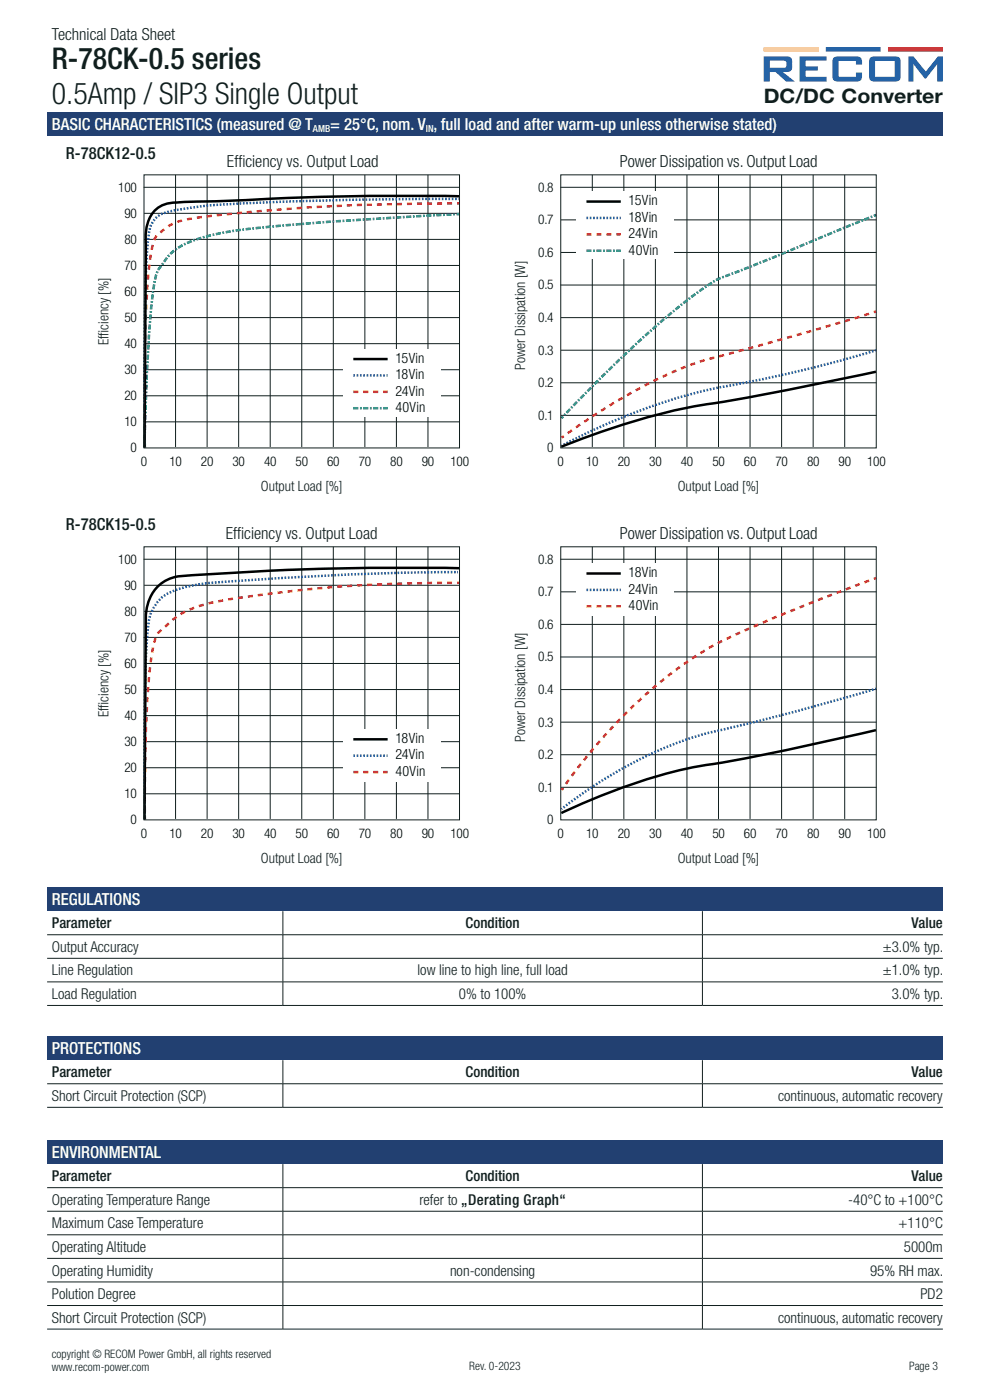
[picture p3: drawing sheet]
<svg xmlns="http://www.w3.org/2000/svg" width="210mm" height="297mm" viewBox="0 0 210 297" stroke-linecap="round" stroke-linejoin="round" font-family="sans-serif">
<path d="M162 10h11.6v.9l-11.6 .1z" fill="#fdbb27"/>
<path d="M175.2 10h11.6v.9l-11.6 .1z" fill="#1c65b0"/>
<path d="M188.4 10h11.6v.9l-11.6 .1z" fill="#d5282c"/>
<g fill="#1c65b0">
<path d="M169.6 12h5.7v.9h-4.4v1.2h2.5l.1 .8-2.6 .1v1.2l4.4 .1 .1 1h-5.8z"/>
<path d="M176.9 12.2l.9-.2h3.9a1.2 1.2 0 0 1 1.1 1.7h-1.2l-.1-.8h-3.6v3.4h3.6l.1-.9h1.2l.1 .8-.3 .8-.6 .3h-4.3a.99 .99 0 0 1-1.1-1.1v-3.3z"/>
<path d="M192.7 12h1.1l2.6 3.2 2.5-3.2h1.1v5.3h-1.2v-3.8l-2.5 3.2-.2-.1-2.4-3.1 .1 3.8h-1.1z"/>
<path d="M163.3 12.9h3a.4 .4 0 0 1 .5 .4v.6a.4 .4 0 0 1-.5 .5h-3zM162 12v5.3h1.3v-2h1.1l2.4 2h1.8l-2.5-2h.7a1.15 1.15 0 0 0 1.2-1.6 1.24 1.24 0 0 0-1-1.7z"/>
<path d="M185.6 12.9h4.2v3.4h-4.2zM184.6 12.2l-.2 .7v3.3a.97 .97 0 0 0 1.1 1.1h4.4l.7-.2 .4-.6 .1-3.4a1 1 0 0 0-1.2-1.1h-4.4z"/>
</g>
<path d="M10 188.3h190v5h-190z" fill="#224071"/>
<path d="M10 198.3h190M60 193.3v5M60 198.3v5M149 193.3v5M149 198.3v5M10 213.3h190M10 203.3h190M10 208.3h190M60 203.3v5M60 208.3v5M149 203.3v5M149 208.3v5" fill="none" stroke="#101f1e" stroke-width=".21"/>
<path d="M10 219.9h190v5h-190z" fill="#224071"/>
<path d="M10 234.9h190M10 229.9h190M60 224.9v5M60 230v4.9M149 224.9v5M149 230v4.9" fill="none" stroke="#101f1e" stroke-width=".21"/>
<path d="M10 242h190v5h-190z" fill="#224071"/>
<g fill="none" stroke="#101f1e" stroke-width=".21">
<path d="M30.5 39.7h66.9M30.5 37.1h67v57.9h-67zM37.2 37.1v57.7M43.9 37.1v57.7M50.6 37.1v57.7M57.3 37.1v57.7M64 37.1v57.7M70.7 37.1v57.7M77.4 37.1v57.7M84.1 37.1v57.7M90.8 37.1v57.7M30.5 56.3h66.9"/>
<path d="M30.6 50.8h66.9M30.6 45.3h66.9M30.6 61.8h66.9M30.6 67.4h66.9M30.6 72.9h66.9M30.6 78.4h66.9M30.5 84h66.9M30.5 89.5h66.9M10 257h190M10 252h190M60 247v4.9M60 252v4.9"/>
<path d="M60 257v4.9M149 247v4.9M149 252v4.9M149 257v4.9M10 262h190M10 267h190M10 272h190M10 277h190M60 262v4.9M60 267v4.9M60 272v4.9M60 277v4.9"/>
<path d="M149 262v4.9M149 267v4.9M149 272v4.9M149 277v4.9M10 282h190"/>
</g>
<path d="M97.5 43.2h-.6M30.7 94.4v.5" fill="none" stroke="#ea2f31" stroke-width=".53"/>
<path d="M30.7 93.4a383.1 383.1 0 0 1 .9-36.9 22.3 22.3 0 0 1 1.2-5.9 10.8 10.8 0 0 1 7.4-4.2 411.7 411.7 0 0 1 56.2-3.2" fill="none" stroke="#ea2f31" stroke-width=".53" stroke-dasharray="1.1 1.1" stroke-linecap="butt"/>
<path d="M97.4 45.4h-.6M30.7 94.4v.6" fill="none" stroke="#029854" stroke-width=".53"/>
<path d="M30.7 94.1v-.6" fill="none" stroke="#029854" stroke-width=".53" stroke-dasharray=".4 .4" stroke-linecap="butt"/>
<path d="M30.7 93.4l.4-13.5a151.8 151.8 0 0 1 1.9-21.2 7 7 0 0 1 1.8-3.1 11.5 11.5 0 0 1 6.7-4.8 81.8 81.8 0 0 1 18.4-2.9l15.9-1.3 20.9-1.2" fill="none" stroke="#029854" stroke-width=".53" stroke-dasharray="1.1 .4 .4 .4" stroke-linecap="butt"/>
<path d="M97.2 42.2h.2M30.7 94.8v.1" fill="none" stroke="#1c57a4" stroke-width=".53"/>
<path d="M30.7 94.4a691.8 691.8 0 0 1 .5-41.7 12.4 12.4 0 0 1 1.2-5.6 4.5 4.5 0 0 1 3.4-2.2 88.3 88.3 0 0 1 17.2-1.8 952.1 952.1 0 0 1 44.1-.9" fill="none" stroke="#1c57a4" stroke-width=".53" stroke-dasharray=".4 .4" stroke-linecap="butt"/>
<path d="M97.4 41.6a671.9 671.9 0 0 0-51.3 1.1l-7.7 .2a7.4 7.4 0 0 0-5.8 2.1 9.7 9.7 0 0 0-1.7 6.7l-.2 43.2" fill="none" stroke="#000001" stroke-width=".53"/>
<path d="M72.8 74h20.7v14.4h-20.7z" fill="#fff"/>
<path d="M74.9 76.2h7.3M97.4 120.5a613.6 613.6 0 0 0-59.6 1.8 8.4 8.4 0 0 0-6.9 8.2l-.2 43.3" fill="none" stroke="#000001" stroke-width=".53"/>
<path d="M74.9 79.6h7.3" fill="none" stroke="#1c57a4" stroke-width=".53" stroke-dasharray=".4" stroke-linecap="butt"/>
<path d="M74.9 83.1h7.3" fill="none" stroke="#ea2f31" stroke-width=".53" stroke-dasharray="1.1" stroke-linecap="butt"/>
<path d="M74.9 86.6h7.3" fill="none" stroke="#029854" stroke-width=".53" stroke-dasharray="1.1 .4 .4 .4" stroke-linecap="butt"/>
<g fill="none" stroke="#101f1e" stroke-width=".21">
<path d="M30.5 118.6h66.9M30.5 116h67v57.9h-67zM37.2 116v57.7M43.9 116v57.7M50.6 116v57.7M57.3 116v57.7M64 116v57.7M70.7 116v57.7M77.4 116v57.7M84.1 116v57.7M90.8 116v57.7M30.5 135.2h66.9"/>
<path d="M30.6 129.7h66.9M30.6 124.2h66.9M30.6 140.8h66.9M30.6 146.3h66.9M30.6 151.8h66.9M30.6 157.3h66.9M30.5 162.9h66.9M30.5 168.4h66.9"/>
</g>
<path d="M97.5 123.6h-.6M30.7 173.3v.5" fill="none" stroke="#ea2f31" stroke-width=".53"/>
<path d="M30.7 172.3l.1-9.1a204.4 204.4 0 0 1 1.4-24.2 10.7 10.7 0 0 1 1.5-4.8 22.4 22.4 0 0 1 7.3-5.2 75.2 75.2 0 0 1 15.2-2.9 288.2 288.2 0 0 1 40.2-2.5" fill="none" stroke="#ea2f31" stroke-width=".53" stroke-dasharray="1.1 1.1" stroke-linecap="butt"/>
<path d="M97 121.4h.1M30.7 173.7v.1" fill="none" stroke="#1c57a4" stroke-width=".53"/>
<path d="M30.7 173.3a593.6 593.6 0 0 1 .5-38.3 13 13 0 0 1 1.2-5.7 8 8 0 0 1 5.8-4.4 74 74 0 0 1 14.7-1.8 669.2 669.2 0 0 1 43.9-1.7" fill="none" stroke="#1c57a4" stroke-width=".53" stroke-dasharray=".4 .4" stroke-linecap="butt"/>
<path d="M72.8 154.7h20.7v11.1h-20.7z" fill="#fff"/>
<path d="M185.8 78.9l-.8 .1a706.3 706.3 0 0 1-38.5 7.4 163.5 163.5 0 0 0-27.4 8.4M74.9 156.8h7.3" fill="none" stroke="#000001" stroke-width=".53"/>
<path d="M74.9 160.3h7.3" fill="none" stroke="#1c57a4" stroke-width=".53" stroke-dasharray=".4" stroke-linecap="butt"/>
<path d="M74.9 163.8h7.3" fill="none" stroke="#ea2f31" stroke-width=".53" stroke-dasharray="1.1" stroke-linecap="butt"/>
<g fill="none" stroke="#101f1e" stroke-width=".21">
<path d="M118.9 39.7h66.9M118.9 37.1h67v57.9h-67zM125.6 37.1v57.7M132.3 37.1v57.7M139 37.1v57.7M145.7 37.1v57.7M152.4 37.1v57.7M159.1 37.1v57.7M165.8 37.1v57.7M172.5 37.1v57.7M179.2 37.1v57.7M119 53.6h66.9"/>
<path d="M119 46.6h66.9M118.9 60.5h66.9M119 67.4h66.9M119 74.3h66.9M119 81.2h66.9M119 88.1h66.9"/>
</g>
<path d="M185.9 45.6l-.5 .2M119.5 88.3l-.4 .4" fill="none" stroke="#029854" stroke-width=".53"/>
<path d="M119.7 88.1l.4-.4" fill="none" stroke="#029854" stroke-width=".53" stroke-dasharray=".4 .4" stroke-linecap="butt"/>
<path d="M120.2 87.6a252.8 252.8 0 0 1 26.8-24.9l5.3-3.5a846.6 846.6 0 0 0 30.6-12.4l2.3-.9" fill="none" stroke="#029854" stroke-width=".53" stroke-dasharray="1.1 .4 .4 .4" stroke-linecap="butt"/>
<path d="M185.9 66.1l-.5 .1M119.6 92.5l-.4 .3" fill="none" stroke="#ea2f31" stroke-width=".53"/>
<path d="M120.4 91.9a123.2 123.2 0 0 1 25.8-14.4l4.9-1.5a836.6 836.6 0 0 0 33.7-9.6" fill="none" stroke="#ea2f31" stroke-width=".53" stroke-dasharray="1.1 1.1" stroke-linecap="butt"/>
<path d="M185.8 74.3l-.2 .1M119.3 94.5l-.2 .1" fill="none" stroke="#1c57a4" stroke-width=".53"/>
<path d="M119.6 94.4a129.2 129.2 0 0 1 41-13.7l11.8-2.7 13.1-3.6" fill="none" stroke="#1c57a4" stroke-width=".53" stroke-dasharray=".4 .4" stroke-linecap="butt"/>
<path d="M122.3 40.6h20.7v14.3h-20.7z" fill="#fff"/>
<path d="M124.4 42.8h7.3M185.8 154.9h-.2a602.3 602.3 0 0 1-39.4 8 135.3 135.3 0 0 0-27.1 9.6" fill="none" stroke="#000001" stroke-width=".53"/>
<path d="M124.4 46.2h7.3" fill="none" stroke="#1c57a4" stroke-width=".53" stroke-dasharray=".4" stroke-linecap="butt"/>
<path d="M124.4 49.7h7.3" fill="none" stroke="#ea2f31" stroke-width=".53" stroke-dasharray="1.1" stroke-linecap="butt"/>
<path d="M124.4 53.2h7.3" fill="none" stroke="#029854" stroke-width=".53" stroke-dasharray="1.1 .4 .4 .4" stroke-linecap="butt"/>
<g fill="none" stroke="#101f1e" stroke-width=".21">
<path d="M118.9 118.6h66.9M118.9 116h67v57.9h-67zM125.6 116v57.7M132.3 116v57.7M139 116v57.7M145.7 116v57.7M152.4 116v57.7M159.1 116v57.7M165.8 116v57.7M172.5 116v57.7M179.2 116v57.7M118.9 139.4h66.9"/>
<path d="M119 132.5h66.9M119 125.6h66.9M119 146.3h66.9M119 153.2h66.9M119 160.1h66.9M119 167h66.9"/>
</g>
<path d="M185.9 122.6l-.5 .2M119.4 167.2l-.2 .4" fill="none" stroke="#ea2f31" stroke-width=".53"/>
<path d="M120 166.3a109.4 109.4 0 0 1 26.9-26.7 103.2 103.2 0 0 1 18-8.8l10.4-4.2 9.6-3.6" fill="none" stroke="#ea2f31" stroke-width=".53" stroke-dasharray="1.1 1.1" stroke-linecap="butt"/>
<path d="M185.8 146.1l-.2 .1M119.2 171.5l-.1 .2" fill="none" stroke="#1c57a4" stroke-width=".53"/>
<path d="M119.5 171.3a91.3 91.3 0 0 1 30.9-15.9 514.3 514.3 0 0 0 35.1-9.2" fill="none" stroke="#1c57a4" stroke-width=".53" stroke-dasharray=".4 .4" stroke-linecap="butt"/>
<path d="M122.3 119.5h20.7v11.1h-20.7z" fill="#fff"/>
<path d="M124.4 121.7h7.3" fill="none" stroke="#000001" stroke-width=".53"/>
<path d="M124.4 125.1h7.3" fill="none" stroke="#1c57a4" stroke-width=".53" stroke-dasharray=".4" stroke-linecap="butt"/>
<path d="M124.4 128.6h7.3" fill="none" stroke="#ea2f31" stroke-width=".53" stroke-dasharray="1.1" stroke-linecap="butt"/>
<path d="M10 23.8h190v5h-190z" fill="#224071"/>
<g font-size="6.3" fill="#101f1e">
<text x="11" y="14.5">R-78CK-0.5 series</text>
<text x="11" y="22">0.5Amp / SIP3 Single Output</text>
</g>
<text font-size="4.2" fill="#101f1e" x="162" y="21.9">DC/DC Converter</text>
<g font-size="3.5" fill="#101f1e">
<text x="11" y="8.5">Technical Data Sheet</text>
<text x="14" y="33.8">R-78CK12-0.5</text>
<text x="48.1" y="35.5">Efficiency vs. Output Load</text>
<text x="131.5" y="35.5">Power Dissipation vs. Output Load</text>
<text x="14" y="112.5">R-78CK15-0.5</text>
<text x="47.9" y="114.4">Efficiency vs. Output Load</text>
<text x="131.5" y="114.4">Power Dissipation vs. Output Load</text>
</g>
<g font-size="3.5" fill="#fff">
<text x="11" y="27.6">BASIC CHARACTERISTICS (measured @ T</text>
<text x="70" y="27.6">= 25°C, nom. V , full load and after warm-up unless otherwise stated)</text>
<text x="11" y="192.1">REGULATIONS</text>
<text x="11" y="223.7">PROTECTIONS</text>
<text x="11" y="245.7">ENVIRONMENTAL</text>
</g>
<g font-size="3.2" fill="#101f1e">
<text x="11" y="196.9">Parameter</text>
<text x="98.8" y="196.9">Condition</text>
<text x="193.4" y="196.9">Value</text>
<text x="11" y="201.9">Output Accuracy</text>
<text x="187.2" y="201.9">±3.0% typ.</text>
<text x="11" y="206.9">Line Regulation</text>
<text x="88.6" y="206.9">low line to high line, full load</text>
<text x="187.2" y="206.9">±1.0% typ.</text>
<text x="11" y="211.9">Load Regulation</text>
<text x="97.3" y="211.9">0% to 100%</text>
<text x="189.1" y="211.9">3.0% typ.</text>
<text x="11" y="228.5">Parameter</text>
<text x="11" y="233.5">Short Circuit Protection (SCP)</text>
<text x="98.8" y="228.5">Condition</text>
<text x="165" y="233.5">continuous, automatic recovery</text>
<text x="193.4" y="228.5">Value</text>
<text x="11" y="250.6">Parameter</text>
<text x="98.8" y="250.6">Condition</text>
<text x="193.4" y="250.6">Value</text>
<text x="11" y="255.6">Operating Temperature Range</text>
<text x="89" y="255.6">refer to „Derating Graph“</text>
<text x="179.9" y="255.6">-40°C to +100°C</text>
<text x="11" y="260.6">Maximum Case Temperature</text>
<text x="190.6" y="260.6">+110°C</text>
<text x="11" y="265.6">Operating Altitude</text>
<text x="191.7" y="265.6">5000m</text>
<text x="11" y="270.6">Operating Humidity</text>
<text x="11" y="275.6">Polution Degree</text>
<text x="95.5" y="270.6">non-condensing</text>
<text x="184.6" y="270.6">95% RH max.</text>
<text x="195.2" y="275.6">PD2</text>
<text x="11" y="280.6">Short Circuit Protection (SCP)</text>
<text x="165" y="280.6">continuous, automatic recovery</text>
</g>
<g font-size="3" fill="#000001">
<text x="133.3" y="43.5">15Vin</text>
<text x="133.3" y="47">18Vin</text>
<text x="133.3" y="50.5">24Vin</text>
<text x="133.3" y="54">40Vin</text>
<text x="83.9" y="76.9">15Vin</text>
<text x="83.9" y="80.4">18Vin</text>
<text x="83.9" y="83.9">24Vin</text>
<text x="83.9" y="87.4">40Vin</text>
<text x="133.3" y="122.4">18Vin</text>
<text x="133.3" y="125.9">24Vin</text>
<text x="133.3" y="129.4">40Vin</text>
<text x="83.9" y="157.6">18Vin</text>
<text x="83.9" y="161.1">24Vin</text>
<text x="83.9" y="164.6">40Vin</text>
</g>
<g font-size="3" fill="#101f1e">
<text x="23" y="73.2" transform="rotate(-90 23 73.2)">Efficiency [%]</text>
<text x="111.4" y="78.5" transform="rotate(-90 111.4 78.5)">Power Dissipation [W]</text>
<text x="55.4" y="104.2">Output Load [%]</text>
<text x="143.8" y="104.2">Output Load [%]</text>
<text x="23" y="152.1" transform="rotate(-90 23 152.1)">Efficiency [%]</text>
<text x="111.4" y="157.4" transform="rotate(-90 111.4 157.4)">Power Dissipation [W]</text>
<text x="55.4" y="183.1">Output Load [%]</text>
<text x="143.8" y="183.1">Output Load [%]</text>
</g>
<g font-size="2.8" fill="#000001">
<text x="25.1" y="40.7">100</text>
<text x="114.2" y="40.7">0.8</text>
<text x="26.4" y="46.2">90</text>
<text x="114.2" y="47.6">0.7</text>
<text x="26.4" y="51.7">80</text>
<text x="26.4" y="57.2">70</text>
<text x="114.2" y="54.5">0.6</text>
<text x="26.4" y="62.8">60</text>
<text x="114.2" y="61.4">0.5</text>
<text x="26.4" y="68.3">50</text>
<text x="114.2" y="68.3">0.4</text>
<text x="26.4" y="73.8">40</text>
<text x="114.2" y="75.2">0.3</text>
<text x="26.4" y="79.4">30</text>
<text x="114.2" y="82.1">0.2</text>
<text x="26.4" y="84.9">20</text>
<text x="114.2" y="89">0.1</text>
<text x="26.4" y="90.4">10</text>
<text x="27.7" y="95.9">0</text>
<text x="116.1" y="96">0</text>
<text x="29.9" y="98.9">0</text>
<text x="35.9" y="98.9">10</text>
<text x="42.6" y="98.9">20</text>
<text x="49.3" y="98.9">30</text>
<text x="56" y="98.9">40</text>
<text x="62.7" y="98.9">50</text>
<text x="69.4" y="98.9">60</text>
<text x="76.1" y="98.9">70</text>
<text x="82.8" y="98.9">80</text>
<text x="89.5" y="98.9">90</text>
<text x="95.5" y="98.9">100</text>
<text x="118.3" y="98.9">0</text>
<text x="124.3" y="98.9">10</text>
<text x="131" y="98.9">20</text>
<text x="137.7" y="98.9">30</text>
<text x="144.4" y="98.9">40</text>
<text x="151.1" y="98.9">50</text>
<text x="157.8" y="98.9">60</text>
<text x="164.5" y="98.9">70</text>
<text x="171.2" y="98.9">80</text>
<text x="177.9" y="98.9">90</text>
<text x="183.9" y="98.9">100</text>
<text x="25.1" y="119.6">100</text>
<text x="114.2" y="119.6">0.8</text>
<text x="26.4" y="125.1">90</text>
<text x="26.4" y="130.6">80</text>
<text x="114.2" y="126.5">0.7</text>
<text x="26.4" y="136.1">70</text>
<text x="114.2" y="133.4">0.6</text>
<text x="26.4" y="141.7">60</text>
<text x="114.2" y="140.3">0.5</text>
<text x="26.4" y="147.2">50</text>
<text x="114.2" y="147.2">0.4</text>
<text x="26.4" y="152.7">40</text>
<text x="114.2" y="154.1">0.3</text>
<text x="26.4" y="158.3">30</text>
<text x="114.2" y="161">0.2</text>
<text x="26.4" y="163.8">20</text>
<text x="114.2" y="167.9">0.1</text>
<text x="26.4" y="169.3">10</text>
<text x="27.7" y="174.9">0</text>
<text x="29.9" y="177.8">0</text>
<text x="35.9" y="177.8">10</text>
<text x="42.6" y="177.8">20</text>
<text x="49.3" y="177.8">30</text>
<text x="56" y="177.8">40</text>
<text x="62.7" y="177.8">50</text>
<text x="69.4" y="177.8">60</text>
<text x="76.1" y="177.8">70</text>
<text x="82.8" y="177.8">80</text>
<text x="89.5" y="177.8">90</text>
<text x="95.5" y="177.8">100</text>
<text x="116.1" y="174.9">0</text>
<text x="118.3" y="177.8">0</text>
<text x="124.3" y="177.8">10</text>
<text x="131" y="177.8">20</text>
<text x="137.7" y="177.8">30</text>
<text x="144.4" y="177.8">40</text>
<text x="151.1" y="177.8">50</text>
<text x="157.8" y="177.8">60</text>
<text x="164.5" y="177.8">70</text>
<text x="171.2" y="177.8">80</text>
<text x="177.9" y="177.8">90</text>
<text x="183.9" y="177.8">100</text>
</g>
<g font-size="2.5" fill="#101f1e">
<text x="11" y="288.1">copyright © RECOM Power GmbH, all rights reserved</text>
<text x="11" y="290.8">www.recom-power.com</text>
<text x="99.5" y="290.6">Rev. 0-2023</text>
<text x="192.8" y="290.6">Page 3</text>
</g>
<g font-size="2.1" fill="#fff">
<text x="66.4" y="28.1">AMB</text>
<text x="90.3" y="28.1">IN</text>
</g>
</svg>
